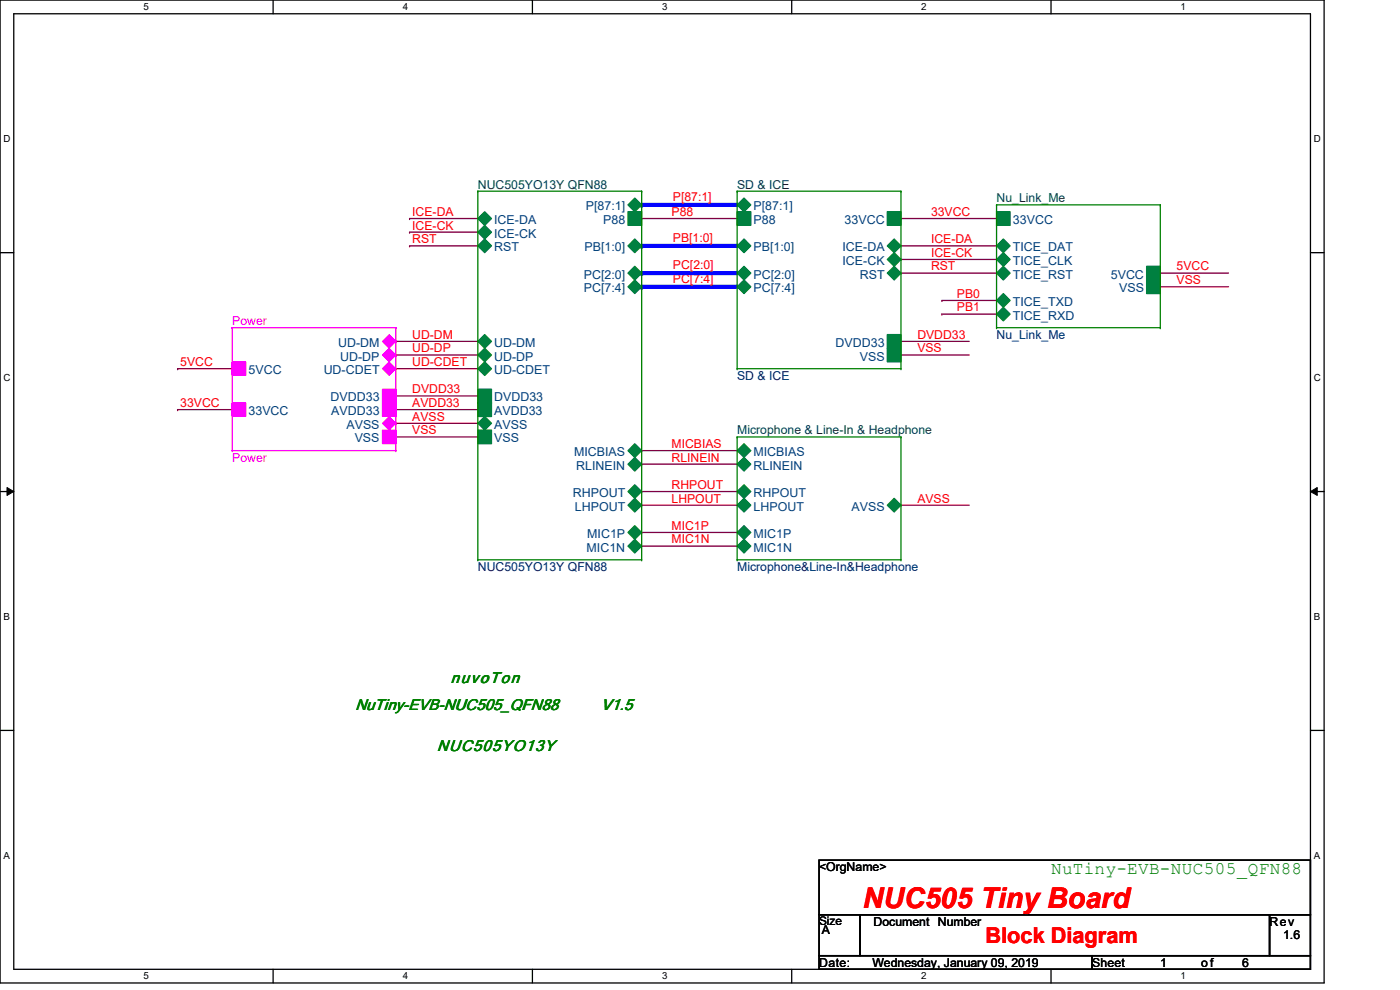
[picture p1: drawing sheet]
<svg xmlns="http://www.w3.org/2000/svg" width="297mm" height="210mm" viewBox="0 0 297 210" stroke-linecap="round" stroke-linejoin="round" font-family="sans-serif">
<path d="M0 0h280.9v208.5h-280.9zM2.9 2.9h275.1v202.7h-275.1z" fill="none" stroke="#000" stroke-width=".28"/>
<g fill="#fff">
<path d="M30.4 .3h1.2v2.3h-1.2z"/>
<path d="M30.4 205.9h1.2v2.3h-1.2z"/>
</g>
<path d="M57.9 0v2.9M57.9 205.6v2.9" fill="none" stroke="#000" stroke-width=".28"/>
<g fill="#fff">
<path d="M85.4 .3h1.2v2.3h-1.2z"/>
<path d="M85.4 205.9h1.2v2.3h-1.2z"/>
</g>
<path d="M112.9 0v2.9M112.9 205.6v2.9" fill="none" stroke="#000" stroke-width=".28"/>
<g fill="#fff">
<path d="M140.4 .3h1.2v2.3h-1.2z"/>
<path d="M140.4 205.9h1.2v2.3h-1.2z"/>
</g>
<path d="M168 0v2.9M168 205.6v2.9" fill="none" stroke="#000" stroke-width=".28"/>
<g fill="#fff">
<path d="M195.5 .3h1.1v2.3h-1.1z"/>
<path d="M195.5 205.9h1.1v2.3h-1.1z"/>
</g>
<path d="M223 0v2.9M223 205.6v2.9" fill="none" stroke="#000" stroke-width=".28"/>
<g fill="#fff">
<path d="M250.5 .3h1.1v2.3h-1.1z"/>
<path d="M250.5 205.9h1.1v2.3h-1.1z"/>
<path d="M.8 28.3h1.5v2.3h-1.5z"/>
<path d="M278.7 28.3h1.5v2.3h-1.5z"/>
<path d="M.8 78.9h1.5v2.3h-1.5z"/>
<path d="M278.7 78.9h1.5v2.3h-1.5z"/>
</g>
<path d="M0 53.6h2.9M278 53.6h2.9" fill="none" stroke="#000" stroke-width=".28"/>
<g fill="#fff">
<path d="M.8 129.6h1.3v2.3h-1.3z"/>
<path d="M278.7 129.6h1.4v2.3h-1.4z"/>
</g>
<path d="M0 104.3h2.9M278 104.3h2.9" fill="none" stroke="#000" stroke-width=".28"/>
<path d="M1.5 103.4l1.4 .9-1.4 .8zM278 104.3l1.4-.9v1.7z" fill="#000"/>
<path d="M1.5 103.4l1.4 .9-1.4 .8zM278 104.3l1.4-.9v1.7z" fill="none" stroke="#000" stroke-width=".21"/>
<g fill="#fff">
<path d="M.7 180.3h1.5v2.3h-1.5z"/>
<path d="M278.7 180.3h1.4v2.3h-1.4z"/>
</g>
<path d="M0 154.9h2.9M278 154.9h2.9" fill="none" stroke="#000" stroke-width=".28"/>
<g fill="none" stroke="#800040" stroke-width=".28">
<path d="M84 72.4h.1M84 75.3h.1M84 78.2h.1M84 72.4h17.4M84 75.3h17.4M84 78.2h17.4M84 92.7h.1M84 86.9h.1M84 84h.1M84 89.8h.1M84 92.7h17.4M84 86.9h17.4"/>
<path d="M84 84h17.4M84 89.8h17.4"/>
</g>
<path d="M136.1 60.8h20.3" fill="none" stroke="#00f" stroke-width=".87"/>
<circle cx="136.1" cy="60.8" r=".43" fill="#00f"/>
<path d="M136.1 52.2h20.3" fill="none" stroke="#00f" stroke-width=".87"/>
<circle cx="136.1" cy="52.2" r=".43" fill="#00f"/>
<path d="M136.1 57.9h20.3" fill="none" stroke="#00f" stroke-width=".87"/>
<circle cx="136.1" cy="57.9" r=".43" fill="#00f"/>
<path d="M136.1 43.5h20.3" fill="none" stroke="#00f" stroke-width=".87"/>
<circle cx="136.1" cy="43.5" r=".43" fill="#00f"/>
<g fill="none" stroke="#800040" stroke-width=".28">
<path d="M86.9 46.4h.1M86.9 49.3h.1M86.9 52.2h.1M86.9 52.2h14.5M86.9 46.4h14.5M86.9 49.3h14.5M136.1 46.4h.1M136.1 46.4h20.3M191.1 52.2h.1M191.1 55h.1M191.1 57.9h.1M191.1 46.4h.1"/>
<path d="M191.1 52.2h20.3M191.1 55h20.3M191.1 57.9h20.3M191.1 46.4h20.3M246.1 57.9h.1M246.1 57.9h14.5M37.7 78.2h.1M37.7 78.2h11.6M191.1 75.3h.1M191.1 72.4h.1M191.1 75.3h14.5M191.1 72.4h14.5"/>
<path d="M199.8 63.7h.1M199.8 66.6h.1M199.8 63.7h11.6M199.8 66.6h11.6M246.1 60.8h.1M246.1 60.8h14.5M37.7 86.9h.1M37.7 86.9h11.6M136.1 95.6h.1M136.1 98.5h.1M136.1 95.6h20.3M136.1 98.5h20.3"/>
<path d="M136.1 104.3h.1M136.1 107.2h.1M136.1 112.9h.1M136.1 115.8h.1M136.1 104.3h20.3M136.1 107.2h20.3M136.1 112.9h20.3M136.1 115.8h20.3M191.1 107.2h.1M191.1 107.2h14.5"/>
</g>
<path d="M173.8 182.5h104.2v11.5h-104.2zM173.8 194h8.7v8.7h-8.7zM182.5 194h86.8v8.7h-86.8zM269.3 194h8.7v8.7h-8.7zM173.8 202.7h57.9v2.9h-57.9zM231.7 202.7h46.3v2.9h-46.3z" fill="none" stroke="#000" stroke-width=".28"/>
<path d="M101.4 52.2l1.4-1.5 1.5 1.5-1.5 1.4z" fill="#008040"/>
<path d="M101.4 52.2l1.4-1.5 1.5 1.5-1.5 1.4z" fill="none" stroke="#008040" stroke-width=".28"/>
<path d="M101.4 91.2h2.9v2.9h-2.9z" fill-rule="evenodd" fill="#008040"/>
<path d="M101.4 91.2h2.9v2.9h-2.9z" fill="none" stroke="#008040" stroke-width=".28"/>
<path d="M101.4 85.4h2.9v2.9h-2.9z" fill-rule="evenodd" fill="#008040"/>
<path d="M101.4 85.4h2.9v2.9h-2.9z" fill="none" stroke="#008040" stroke-width=".28"/>
<path d="M102.8 47.8l1.5 1.5-1.5 1.4-1.4-1.4z" fill="#008040"/>
<path d="M102.8 47.8l1.5 1.5-1.5 1.4-1.4-1.4z" fill="none" stroke="#008040" stroke-width=".28"/>
<path d="M101.4 46.4l1.4-1.5 1.5 1.5-1.5 1.4z" fill="#008040"/>
<path d="M101.4 46.4l1.4-1.5 1.5 1.5-1.5 1.4z" fill="none" stroke="#008040" stroke-width=".28"/>
<path d="M134.7 94.1l1.4 1.5-1.4 1.4-1.5-1.4z" fill="#008040"/>
<path d="M134.7 94.1l1.4 1.5-1.4 1.4-1.5-1.4z" fill="none" stroke="#008040" stroke-width=".28"/>
<path d="M133.2 98.5l1.5-1.5 1.4 1.5-1.4 1.4z" fill="#008040"/>
<path d="M133.2 98.5l1.5-1.5 1.4 1.5-1.4 1.4z" fill="none" stroke="#008040" stroke-width=".28"/>
<path d="M133.2 104.3l1.5-1.5 1.4 1.5-1.4 1.4z" fill="#008040"/>
<path d="M133.2 104.3l1.5-1.5 1.4 1.5-1.4 1.4z" fill="none" stroke="#008040" stroke-width=".28"/>
<path d="M134.7 105.7l1.4 1.5-1.4 1.4-1.5-1.4z" fill="#008040"/>
<path d="M134.7 105.7l1.4 1.5-1.4 1.4-1.5-1.4z" fill="none" stroke="#008040" stroke-width=".28"/>
<path d="M101.4 72.4l1.4-1.4 1.5 1.4-1.5 1.5z" fill="#008040"/>
<path d="M101.4 72.4l1.4-1.4 1.5 1.4-1.5 1.5z" fill="none" stroke="#008040" stroke-width=".28"/>
<path d="M101.4 75.3l1.4-1.4 1.5 1.4-1.5 1.5z" fill="#008040"/>
<path d="M101.4 75.3l1.4-1.4 1.5 1.4-1.5 1.5z" fill="none" stroke="#008040" stroke-width=".28"/>
<path d="M101.4 78.2l1.4-1.4 1.5 1.4-1.5 1.5z" fill="#008040"/>
<path d="M101.4 78.2l1.4-1.4 1.5 1.4-1.5 1.5z" fill="none" stroke="#008040" stroke-width=".28"/>
<path d="M134.7 42l1.4 1.5-1.4 1.4-1.5-1.4z" fill="#008040"/>
<path d="M134.7 42l1.4 1.5-1.4 1.4-1.5-1.4z" fill="none" stroke="#008040" stroke-width=".28"/>
<path d="M133.2 60.8l1.5-1.4 1.4 1.4-1.4 1.5z" fill="#008040"/>
<path d="M133.2 60.8l1.5-1.4 1.4 1.4-1.4 1.5z" fill="none" stroke="#008040" stroke-width=".28"/>
<path d="M133.2 57.9l1.5-1.4 1.4 1.4-1.4 1.5z" fill="#008040"/>
<path d="M133.2 57.9l1.5-1.4 1.4 1.4-1.4 1.5z" fill="none" stroke="#008040" stroke-width=".28"/>
<path d="M134.7 50.7l1.4 1.5-1.4 1.4-1.5-1.4z" fill="#008040"/>
<path d="M134.7 50.7l1.4 1.5-1.4 1.4-1.5-1.4z" fill="none" stroke="#008040" stroke-width=".28"/>
<path d="M133.2 112.9l1.5-1.4 1.4 1.4-1.4 1.5z" fill="#008040"/>
<path d="M133.2 112.9l1.5-1.4 1.4 1.4-1.4 1.5z" fill="none" stroke="#008040" stroke-width=".28"/>
<path d="M133.2 115.8l1.5-1.4 1.4 1.4-1.4 1.5z" fill="#008040"/>
<path d="M133.2 115.8l1.5-1.4 1.4 1.4-1.4 1.5z" fill="none" stroke="#008040" stroke-width=".28"/>
<path d="M101.4 82.5h2.9v2.9h-2.9z" fill-rule="evenodd" fill="#008040"/>
<path d="M101.4 82.5h2.9v2.9h-2.9z" fill="none" stroke="#008040" stroke-width=".28"/>
<path d="M133.2 44.9h2.9v2.9h-2.9z" fill-rule="evenodd" fill="#008040"/>
<path d="M133.2 44.9h2.9v2.9h-2.9z" fill="none" stroke="#008040" stroke-width=".28"/>
<path d="M101.4 89.8l1.4-1.5 1.5 1.5-1.5 1.4z" fill="#008040"/>
<path d="M101.4 89.8l1.4-1.5 1.5 1.5-1.5 1.4z" fill="none" stroke="#008040" stroke-width=".28"/>
<path d="M101.4 40.6h.1M101.4 40.6h34.7M101.4 40.6v78.1M136.1 40.6h.1M136.1 40.6v78.1M101.4 118.7h.1M101.4 118.7h34.7M136.1 118.7h.1" fill="none" stroke="#008000" stroke-width=".28"/>
<path d="M156.4 57.9l1.4-1.4 1.5 1.4-1.5 1.5z" fill="#008040"/>
<path d="M156.4 57.9l1.4-1.4 1.5 1.4-1.5 1.5z" fill="none" stroke="#008040" stroke-width=".28"/>
<path d="M157.8 50.7l1.5 1.5-1.5 1.4-1.4-1.4z" fill="#008040"/>
<path d="M157.8 50.7l1.5 1.5-1.5 1.4-1.4-1.4z" fill="none" stroke="#008040" stroke-width=".28"/>
<path d="M156.4 60.8l1.4-1.4 1.5 1.4-1.5 1.5z" fill="#008040"/>
<path d="M156.4 60.8l1.4-1.4 1.5 1.4-1.5 1.5z" fill="none" stroke="#008040" stroke-width=".28"/>
<path d="M188.2 52.2l1.5-1.5 1.4 1.5-1.4 1.4z" fill="#008040"/>
<path d="M188.2 52.2l1.5-1.5 1.4 1.5-1.4 1.4z" fill="none" stroke="#008040" stroke-width=".28"/>
<path d="M188.2 73.9h2.9v2.9h-2.9z" fill-rule="evenodd" fill="#008040"/>
<path d="M188.2 73.9h2.9v2.9h-2.9z" fill="none" stroke="#008040" stroke-width=".28"/>
<path d="M188.2 71h2.9v2.9h-2.9z" fill-rule="evenodd" fill="#008040"/>
<path d="M188.2 71h2.9v2.9h-2.9z" fill="none" stroke="#008040" stroke-width=".28"/>
<path d="M156.4 43.5l1.4-1.5 1.5 1.5-1.5 1.4z" fill="#008040"/>
<path d="M156.4 43.5l1.4-1.5 1.5 1.5-1.5 1.4z" fill="none" stroke="#008040" stroke-width=".28"/>
<path d="M188.2 55l1.5-1.4 1.4 1.4-1.4 1.5z" fill="#008040"/>
<path d="M188.2 55l1.5-1.4 1.4 1.4-1.4 1.5z" fill="none" stroke="#008040" stroke-width=".28"/>
<path d="M188.2 57.9l1.5-1.4 1.4 1.4-1.4 1.5z" fill="#008040"/>
<path d="M188.2 57.9l1.5-1.4 1.4 1.4-1.4 1.5z" fill="none" stroke="#008040" stroke-width=".28"/>
<path d="M188.2 44.9h2.9v2.9h-2.9z" fill-rule="evenodd" fill="#008040"/>
<path d="M188.2 44.9h2.9v2.9h-2.9z" fill="none" stroke="#008040" stroke-width=".28"/>
<path d="M156.4 44.9h2.9v2.9h-2.9z" fill-rule="evenodd" fill="#008040"/>
<path d="M156.4 44.9h2.9v2.9h-2.9z" fill="none" stroke="#008040" stroke-width=".28"/>
<path d="M156.4 40.6h.1M156.4 40.6h34.7M156.4 40.6v37.6M191.1 40.6h.1M191.1 40.6v37.6M156.4 78.2h.1M156.4 78.2h34.7M191.1 78.2h.1" fill="none" stroke="#008000" stroke-width=".28"/>
<path d="M81.1 91.2h2.9v2.9h-2.9z" fill-rule="evenodd" fill="#f0f"/>
<path d="M81.1 91.2h2.9v2.9h-2.9z" fill="none" stroke="#f0f" stroke-width=".21"/>
<path d="M81.1 85.4h2.9v2.9h-2.9z" fill-rule="evenodd" fill="#f0f"/>
<path d="M81.1 85.4h2.9v2.9h-2.9z" fill="none" stroke="#f0f" stroke-width=".21"/>
<path d="M81.1 82.5h2.9v2.9h-2.9z" fill-rule="evenodd" fill="#f0f"/>
<path d="M81.1 82.5h2.9v2.9h-2.9z" fill="none" stroke="#f0f" stroke-width=".21"/>
<path d="M81.1 72.4l1.4-1.4 1.5 1.4-1.5 1.5z" fill="#f0f"/>
<path d="M81.1 72.4l1.4-1.4 1.5 1.4-1.5 1.5z" fill="none" stroke="#f0f" stroke-width=".21"/>
<path d="M82.5 73.9l1.5 1.4-1.5 1.5-1.4-1.5z" fill="#f0f"/>
<path d="M82.5 73.9l1.5 1.4-1.5 1.5-1.4-1.5z" fill="none" stroke="#f0f" stroke-width=".21"/>
<path d="M82.5 76.8l1.5 1.4-1.5 1.5-1.4-1.5z" fill="#f0f"/>
<path d="M82.5 76.8l1.5 1.4-1.5 1.5-1.4-1.5z" fill="none" stroke="#f0f" stroke-width=".21"/>
<path d="M49.3 76.8h2.9v2.9h-2.9z" fill-rule="evenodd" fill="#f0f"/>
<path d="M49.3 76.8h2.9v2.9h-2.9z" fill="none" stroke="#f0f" stroke-width=".21"/>
<path d="M49.3 85.4h2.9v2.9h-2.9z" fill-rule="evenodd" fill="#f0f"/>
<path d="M49.3 85.4h2.9v2.9h-2.9z" fill="none" stroke="#f0f" stroke-width=".21"/>
<path d="M81.1 89.8l1.4-1.5 1.5 1.5-1.5 1.4z" fill="#f0f"/>
<path d="M81.1 89.8l1.4-1.5 1.5 1.5-1.5 1.4z" fill="none" stroke="#f0f" stroke-width=".21"/>
<path d="M49.3 69.5h.1M49.3 69.5h34.7M49.3 69.5v26.1M84 69.5h.1M84 69.5v26.1M49.3 95.6h.1M49.3 95.6h34.7M84 95.6h.1" fill="none" stroke="#f0f" stroke-width=".28"/>
<path d="M212.9 50.7l1.4 1.5-1.4 1.4-1.5-1.4z" fill="#008040"/>
<path d="M212.9 50.7l1.4 1.5-1.4 1.4-1.5-1.4z" fill="none" stroke="#008040" stroke-width=".28"/>
<path d="M211.4 55l1.5-1.4 1.4 1.4-1.4 1.5z" fill="#008040"/>
<path d="M211.4 55l1.5-1.4 1.4 1.4-1.4 1.5z" fill="none" stroke="#008040" stroke-width=".28"/>
<path d="M211.4 57.9l1.5-1.4 1.4 1.4-1.4 1.5z" fill="#008040"/>
<path d="M211.4 57.9l1.5-1.4 1.4 1.4-1.4 1.5z" fill="none" stroke="#008040" stroke-width=".28"/>
<path d="M243.2 56.5h2.9v2.9h-2.9z" fill-rule="evenodd" fill="#008040"/>
<path d="M243.2 56.5h2.9v2.9h-2.9z" fill="none" stroke="#008040" stroke-width=".28"/>
<path d="M212.9 65.2l1.4 1.4-1.4 1.5-1.5-1.5z" fill="#008040"/>
<path d="M212.9 65.2l1.4 1.4-1.4 1.5-1.5-1.5z" fill="none" stroke="#008040" stroke-width=".28"/>
<path d="M212.9 62.3l1.4 1.4-1.4 1.5-1.5-1.5z" fill="#008040"/>
<path d="M212.9 62.3l1.4 1.4-1.4 1.5-1.5-1.5z" fill="none" stroke="#008040" stroke-width=".28"/>
<path d="M243.2 59.4h2.9v2.9h-2.9z" fill-rule="evenodd" fill="#008040"/>
<path d="M243.2 59.4h2.9v2.9h-2.9z" fill="none" stroke="#008040" stroke-width=".28"/>
<path d="M211.4 44.9h2.9v2.9h-2.9z" fill-rule="evenodd" fill="#008040"/>
<path d="M211.4 44.9h2.9v2.9h-2.9z" fill="none" stroke="#008040" stroke-width=".28"/>
<path d="M211.4 43.5h.1M211.4 43.5h34.7M211.4 43.5v26M246.1 43.5h.1M246.1 43.5v26M211.4 69.5h.1M211.4 69.5h34.7M246.1 69.5h.1" fill="none" stroke="#008000" stroke-width=".28"/>
<path d="M156.4 95.6l1.4-1.5 1.5 1.5-1.5 1.4z" fill="#008040"/>
<path d="M156.4 95.6l1.4-1.5 1.5 1.5-1.5 1.4z" fill="none" stroke="#008040" stroke-width=".28"/>
<path d="M156.4 98.5l1.4-1.5 1.5 1.5-1.5 1.4z" fill="#008040"/>
<path d="M156.4 98.5l1.4-1.5 1.5 1.5-1.5 1.4z" fill="none" stroke="#008040" stroke-width=".28"/>
<path d="M156.4 104.3l1.4-1.5 1.5 1.5-1.5 1.4z" fill="#008040"/>
<path d="M156.4 104.3l1.4-1.5 1.5 1.5-1.5 1.4z" fill="none" stroke="#008040" stroke-width=".28"/>
<path d="M156.4 107.2l1.4-1.5 1.5 1.5-1.5 1.4z" fill="#008040"/>
<path d="M156.4 107.2l1.4-1.5 1.5 1.5-1.5 1.4z" fill="none" stroke="#008040" stroke-width=".28"/>
<path d="M156.4 112.9l1.4-1.4 1.5 1.4-1.5 1.5z" fill="#008040"/>
<path d="M156.4 112.9l1.4-1.4 1.5 1.4-1.5 1.5z" fill="none" stroke="#008040" stroke-width=".28"/>
<path d="M156.4 115.8l1.4-1.4 1.5 1.4-1.5 1.5z" fill="#008040"/>
<path d="M156.4 115.8l1.4-1.4 1.5 1.4-1.5 1.5z" fill="none" stroke="#008040" stroke-width=".28"/>
<path d="M188.2 107.2l1.5-1.5 1.4 1.5-1.4 1.4z" fill="#008040"/>
<path d="M188.2 107.2l1.5-1.5 1.4 1.5-1.4 1.4z" fill="none" stroke="#008040" stroke-width=".28"/>
<path d="M156.4 92.7h.1M156.4 92.7h34.7M156.4 92.7v26M191.1 92.7h.1M191.1 92.7v26M156.4 118.7h.1M156.4 118.7h34.7M191.1 118.7h.1" fill="none" stroke="#008000" stroke-width=".28"/>
<text font-size="6.1" fill="#f00" x="183" y="192.6">NUC505 Tiny Board</text>
<text font-size="4.6" fill="#f00" x="209.1" y="200">Block Diagram</text>
<text font-size="3.7" fill="#008000" x="223" y="185.4">NuTiny-EVB-NUC505_QFN88</text>
<g font-size="3.4" fill="#008000">
<text x="95.7" y="144.8">nuvoTon</text>
<text x="75.4" y="150.6">NuTiny-EVB-NUC505_QFN88</text>
<text x="127.6" y="150.6">V1.5</text>
<text x="92.8" y="159.3">NUC505YO13Y</text>
</g>
<g font-size="2.6" fill="#004040">
<text x="101.4" y="40">NUC505YO13Y QFN88</text>
<text x="156.4" y="40">SD &amp; ICE</text>
<text x="211.4" y="42.9">Nu_Link_Me</text>
<text x="156.4" y="92.1">Microphone &amp; Line-In &amp; Headphone</text>
</g>
<g font-size="2.6" fill="#f00">
<text x="87.5" y="45.8">ICE-DA</text>
<text x="142.5" y="45.8">P88</text>
<text x="142.8" y="42.6">P[87:1]</text>
<text x="197.5" y="45.8">33VCC</text>
<text x="87.5" y="48.7">ICE-CK</text>
<text x="87.5" y="51.6">RST</text>
<text x="142.8" y="51.3">PB[1:0]</text>
<text x="197.5" y="51.6">ICE-DA</text>
<text x="142.8" y="60">PC[7:4]</text>
<text x="142.8" y="57.1">PC[2:0]</text>
<text x="197.5" y="54.5">ICE-CK</text>
<text x="197.5" y="57.4">RST</text>
<text x="249.6" y="57.4">5VCC</text>
<text x="203" y="63.2">PB0</text>
<text x="249.6" y="60.3">VSS</text>
<text x="87.5" y="71.8">UD-DM</text>
<text x="194.6" y="71.8">DVDD33</text>
<text x="203" y="66.1">PB1</text>
<text x="38.2" y="77.6">5VCC</text>
<text x="87.5" y="74.7">UD-DP</text>
<text x="87.5" y="77.6">UD-CDET</text>
<text x="194.6" y="74.7">VSS</text>
<text x="87.5" y="83.4">DVDD33</text>
<text x="38.2" y="86.3">33VCC</text>
<text x="87.5" y="86.3">AVDD33</text>
<text x="87.5" y="89.2">AVSS</text>
<text x="87.5" y="92.1">VSS</text>
<text x="142.5" y="95">MICBIAS</text>
<text x="142.5" y="97.9">RLINEIN</text>
<text x="142.5" y="103.7">RHPOUT</text>
<text x="142.5" y="106.6">LHPOUT</text>
<text x="194.6" y="106.6">AVSS</text>
<text x="142.5" y="112.4">MIC1P</text>
<text x="142.5" y="115.3">MIC1N</text>
</g>
<g font-size="2.6" fill="#004080">
<text x="104.8" y="47.5">ICE-DA</text>
<text x="124.3" y="44.6">P[87:1]</text>
<text x="128" y="47.5">P88</text>
<text x="159.9" y="44.6">P[87:1]</text>
<text x="159.9" y="47.5">P88</text>
<text x="179.2" y="47.5">33VCC</text>
<text x="214.9" y="47.5">33VCC</text>
<text x="104.8" y="53.3">RST</text>
<text x="104.8" y="50.4">ICE-CK</text>
<text x="124" y="53.3">PB[1:0]</text>
<text x="159.9" y="53.3">PB[1:0]</text>
<text x="178.7" y="53.3">ICE-DA</text>
<text x="214.9" y="53.3">TICE_DAT</text>
<text x="123.8" y="59.1">PC[2:0]</text>
<text x="159.9" y="59.1">PC[2:0]</text>
<text x="178.7" y="56.2">ICE-CK</text>
<text x="182.4" y="59.1">RST</text>
<text x="214.9" y="56.2">TICE_CLK</text>
<text x="214.9" y="59.1">TICE_RST</text>
<text x="235.6" y="59.1">5VCC</text>
<text x="123.8" y="62">PC[7:4]</text>
<text x="159.9" y="62">PC[7:4]</text>
<text x="214.9" y="64.9">TICE_TXD</text>
<text x="237.4" y="62">VSS</text>
<text x="214.9" y="67.8">TICE_RXD</text>
<text x="71.7" y="73.6">UD-DM</text>
<text x="72.2" y="76.5">UD-DP</text>
<text x="104.8" y="73.6">UD-DM</text>
<text x="104.8" y="76.5">UD-DP</text>
<text x="177.3" y="73.6">DVDD33</text>
<text x="182.4" y="76.5">VSS</text>
<text x="52.7" y="79.4">5VCC</text>
<text x="68.7" y="79.4">UD-CDET</text>
<text x="104.8" y="79.4">UD-CDET</text>
<text x="52.7" y="88.1">33VCC</text>
<text x="70.1" y="85.2">DVDD33</text>
<text x="70.3" y="88.1">AVDD33</text>
<text x="104.8" y="88.1">AVDD33</text>
<text x="104.8" y="85.2">DVDD33</text>
<text x="73.5" y="91">AVSS</text>
<text x="75.2" y="93.9">VSS</text>
<text x="104.8" y="93.9">VSS</text>
<text x="104.8" y="91">AVSS</text>
<text x="121.8" y="96.8">MICBIAS</text>
<text x="122.2" y="99.6">RLINEIN</text>
<text x="159.9" y="96.8">MICBIAS</text>
<text x="159.9" y="99.6">RLINEIN</text>
<text x="121.5" y="105.4">RHPOUT</text>
<text x="159.9" y="105.4">RHPOUT</text>
<text x="122" y="108.3">LHPOUT</text>
<text x="159.9" y="108.3">LHPOUT</text>
<text x="180.6" y="108.3">AVSS</text>
<text x="124.4" y="117">MIC1N</text>
<text x="124.6" y="114.1">MIC1P</text>
<text x="159.9" y="114.1">MIC1P</text>
<text x="159.9" y="117">MIC1N</text>
</g>
<g font-size="2.6" fill="#f0f">
<text x="49.3" y="69">Power</text>
<text x="49.3" y="97.9">Power</text>
</g>
<g font-size="2.6" fill="#000080">
<text x="211.4" y="71.8">Nu_Link_Me</text>
<text x="156.4" y="80.5">SD &amp; ICE</text>
<text x="101.4" y="121.1">NUC505YO13Y QFN88</text>
<text x="156.4" y="121.1">Microphone&amp;Line-In&amp;Headphone</text>
</g>
<g font-size="2.6">
<text x="173.8" y="184.8">&lt;OrgName&gt;</text>
<text x="185.3" y="196.4">Document Number</text>
<text x="269.3" y="196.4">Rev</text>
<text x="174.4" y="198.1">A</text>
<text x="272.2" y="199.3">1.6</text>
<text x="173.8" y="205">Date:</text>
<text x="185.1" y="205">Wednesday, January 09, 2019</text>
<text x="231.7" y="205">Sheet</text>
<text x="246.1" y="205">1</text>
<text x="254.8" y="205">of</text>
<text x="263.5" y="205">6</text>
</g>
<text font-size="2.5" x="173.8" y="196.3">Size</text>
<g font-size="2.1">
<text x="30.4" y="2.2">5</text>
<text x="85.4" y="2.2">4</text>
<text x="140.4" y="2.2">3</text>
<text x="195.5" y="2.2">2</text>
<text x="250.5" y="2.2">1</text>
<text x=".8" y="30.1">D</text>
<text x="278.7" y="30.1">D</text>
<text x=".8" y="80.8">C</text>
<text x="278.7" y="80.8">C</text>
<text x=".8" y="131.4">B</text>
<text x="278.7" y="131.4">B</text>
<text x=".8" y="182.1">A</text>
<text x="278.7" y="182.1">A</text>
<text x="30.4" y="207.8">5</text>
<text x="85.4" y="207.8">4</text>
<text x="140.4" y="207.8">3</text>
<text x="195.5" y="207.8">2</text>
<text x="250.5" y="207.8">1</text>
</g>
</svg>
